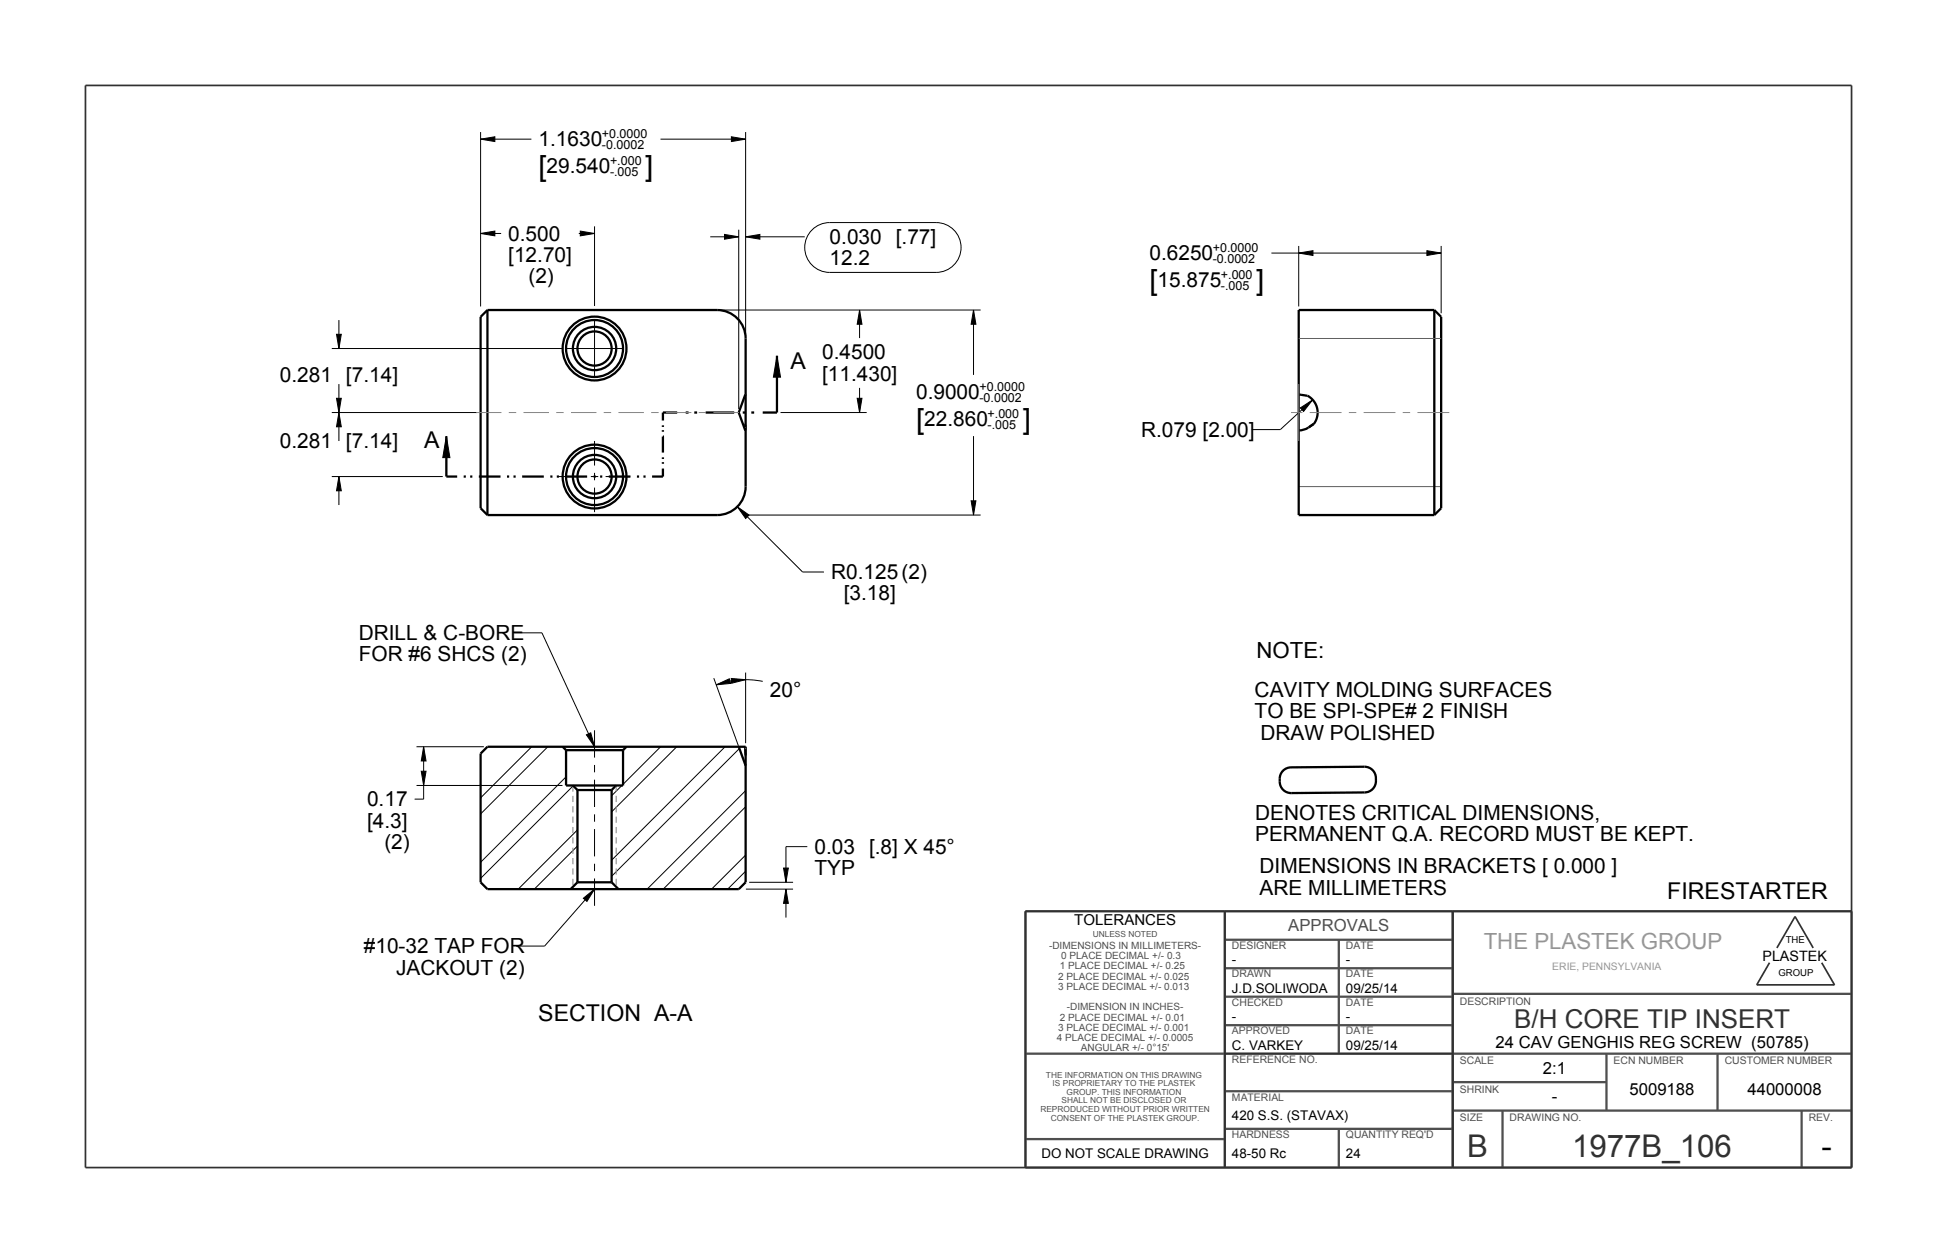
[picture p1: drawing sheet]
<svg xmlns="http://www.w3.org/2000/svg" width="432mm" height="279mm" viewBox="0 0 432 279" stroke-linecap="round" stroke-linejoin="round" font-family="sans-serif">
<g fill="#000">
<path d="M107.1 31l3.2-.5v1.1zM163 30.5l3.2 .5-3.2 .6zM107.1 52.1l3.2-.6v1.1zM129.4 51.5l3.1 .6-3.1 .5zM161.5 52.3l3.2 .5-3.2 .5zM166.2 52.8l3.2-.5v1zM289.5 56.4l3.2-.5v1.1zM318.1 55.9l3.2 .5-3.2 .6zM75 74.5h1.1l-.6 3.2zM173.2 79.3l.8 4.8h-1.6zM191.6 69.1l.6 3.2h-1.1zM217 69.1l.6 3.2h-1.1z"/>
<path d="M75.5 92l.6 3.2h-1.1zM75 88.8h1.1l-.6 3.2zM99.5 97.3l.8 4.7h-1.6zM191.1 88.8h1.1l-.6 3.2zM289.9 91l2.7-1.8-2 2.5zM75.5 106.3l.6 3.1h-1.1zM164.4 113l2.6 1.9-.8 .7zM216.5 111.7h1.1l-.6 3.2zM159.7 152.7l2.9-1.3 .3 1zM163 151.3l3.2 .3-3.1 .7zM94.4 166.5l.6 3.2h-1.1zM93.9 172h1.1l-.6 3.1z"/>
<path d="M130.7 163.9l1-.5 .8 3.1zM130 200.3l2.5-2-1.7 2.7zM174.7 193.6h1l-.5 3.1zM175.2 198.3l.5 3.1h-1z"/>
</g>
<g fill="none" stroke="#000" stroke-width=".22">
<path d="M107.1 31l3.2-.5v1.1zM107.1 29.4v38.9M107.1 31h11.4M147.2 31h19M163 30.5l3.2 .5-3.2 .6zM166.2 29.4v45.3M107.1 52.1l3.2-.6v1.1zM107.1 52.1h4.6M129 52.1h3.5M129.4 51.5l3.1 .6-3.1 .5zM132.5 50.5v17.7M158.3 52.8h6.4"/>
<path d="M161.5 52.3l3.2 .5-3.2 .5zM164.7 51.2v40M166.2 52.8l3.2-.5v1zM166.2 52.8h13.2M181 51.3a5.5 5.5 0 0 1 3.9-1.7h23.8a5.6 5.6 0 0 1 5.5 5.6 5.6 5.6 0 0 1-5.5 5.5h-23.8a5.6 5.6 0 0 1-5.1-3.4 5.6 5.6 0 0 1 1.2-6zM283.4 56.4h37.9M289.5 56.4l3.2-.5v1.1zM289.5 54.8v13.5M318.1 55.9l3.2 .5-3.2 .6zM321.3 54.8v15.1M74 77.7h51.4M75 74.5h1.1l-.6 3.2z"/>
<path d="M75.5 71.4v6.3M160.7 69.1h57.9M173.2 79.3l.8 4.8h-1.6zM191.6 69.1l.6 3.2h-1.1zM191.6 69.1v6.3M217 69.1l.6 3.2h-1.1zM217 69.1v14.5M74 92h32.3M75 88.8h1.1l-.6 3.2zM75.5 92l.6 3.2h-1.1zM75.5 85.6v12.7M99.5 97.3l.8 4.7h-1.6z"/>
<path d="M174 92h19.2M191.1 88.8h1.1l-.6 3.2zM191.6 86.5v5.5M217 97.2v17.7M289.9 91l2.7-1.8-2 2.5zM292.6 89.2l-7.2 6.6h-6.3M74 106.3h24.7M75.5 106.3l.6 3.1h-1.1zM75.5 106.3v6.3M164.4 113l2.6 1.9-.8 .7zM164.4 113l14.5 14.6h4.8M166.6 114.9h52"/>
<path d="M216.5 111.7h1.1l-.6 3.2zM114.5 141.1h6.3l11.7 25.4M159.1 151.2l5.5 15.1M159.7 152.7l2.9-1.3 .3 1zM163 151.3l3.2 .3-3.1 .7zM166.2 150v15.7M170 151.9a19.2 19.2 0 0 0-10.3 .8M92.9 175.1h32.5M92.9 166.5h15M93.9 172h1.1l-.6 3.1zM94.4 166.5l.6 3.2h-1.1zM94.4 166.5v11.7h-2"/>
<path d="M118.5 166.5l-11.4 11.4M122.1 166.5l-15 15M126.2 173.2l-19.1 19.1M127.8 175.2l-20.7 20.7M130.7 163.9l1-.5 .8 3.1zM138.6 175.1l-2.3 2.3M147.3 166.5l-8.4 8.4M150.9 166.5l-14.6 14.5M161.6 166.5l-25.3 25.3M164.8 166.9l-28.5 28.5M166.2 176.3l-21.9 22M166.2 179.9l-18.4 18.4"/>
<path d="M128.7 185.1l-13.2 13.2M128.7 188.6l-9.6 9.7M132.5 198.3l-11.1 12.7h-6.3M166.2 190.7l-7.6 7.6M166.2 194.3l-4 4M166.3 198.3h10.5M167 196.7h9.8M174.7 193.6h1l-.5 3.1zM175.2 198.3l.5 3.1h-1zM175.2 198.3v6.3M180 188.8h-4.8v7.9M130 200.3l2.5-2-1.7 2.7z"/>
</g>
<g fill="none" stroke="#000" stroke-width=".51">
<path d="M108.7 69.1h51.2a6.4 6.4 0 0 1 6.3 6.4v33a6.4 6.4 0 0 1-6.3 6.4h-51.2M108.7 69.1l-1.6 1.6v42.6l1.6 1.6M108.7 69.1v45.8M173.2 79.3v12.7h-3.2M319.7 69.1h-30.2v45.8h30.2M319.7 69.1v45.8M319.7 69.1l1.6 1.6v42.6l-1.6 1.6M99.5 97.3v9h2.4M147.8 97.3h.1M147.8 94.8v.4M147.8 95.9v.4M147.8 97.3v3.6"/>
<path d="M151 92h-3.2v1.8M152.9 92h.6M154.8 92h.6M157.3 92h6.4M165.6 92h.6M166.1 96h.1M166.1 88h.1M166.1 88l-1.4 4 1.4 4M166.1 88l.1 .2M166.2 94.6l-.1 1.4M167.5 92h.6M289.5 88l1.2 .1a3.6 3.6 0 0 1 2.9 3.1v1.8l-.8 1.6"/>
<path d="M292.8 94.6l-.3 .2a5.6 5.6 0 0 1-3 1.2M292.8 94.6l-.9 .6M103.4 106.3h.4M104.8 106.3h.5M106.7 106.3h4.9M113 106.3h.5M114.5 106.3h.5M116.4 106.3h4.8M122.7 106.3h.5M124.1 106.3h.5M126.1 106.3h4.8M132.3 106.3h.5"/>
<path d="M133.8 106.3h.5M135.7 106.3h4.8M142 106.3h.5M143.4 106.3h.5M147.8 104.5v1.8h-2.4M147.8 102v.3M147.8 103.1v.3M108.7 166.5h57.5v30.2l-1.5 1.6h-56l-1.6-1.6v-28.7zM125.4 166.5l.8 .8M126.2 167.3v7.8h12.7v-7.8M126.2 167.3h12.7M127.7 175.1l1 1.1"/>
<path d="M128.7 176.2v20.5M128.7 176.2h7.6M136.3 176.2v20.5M137.4 175.1l-1.1 1.1M139.7 166.5l-.8 .8M164.7 166.5l1.5 4.2M166.1 166.5l.1 1.9M286 171.9l1-.7 .8-.1 16.4-.1a2.94 2.94 0 0 1 2.4 1.9 2.94 2.94 0 0 1-.6 3l-1 .7-.8 .1-16.4 .1a2.75 2.75 0 0 1-2.5-3.5l.2-.8zM128.7 196.7h7.6M128.7 196.7l-1.5 1.6M136.3 196.7l1.6 1.6"/>
<circle cx="132.5" cy="77.7" r="7.1"/>
<circle cx="132.5" cy="77.7" r="6.4"/>
<circle cx="132.5" cy="77.7" r="4.8"/>
<circle cx="132.5" cy="77.7" r="3.8"/>
<circle cx="132.5" cy="106.3" r="7.1"/>
<circle cx="132.5" cy="106.3" r="6.4"/>
</g>
<path d="M19 19.1h393.7v241.2h-393.7zM228.6 203.2h184.1M228.6 203.2v57.1M273 203.2v57.1M323.8 203.2v57.1M394.5 214.7l-2.9 4.9h17.4l-2.9-4.9M396.1 211.4l4.1-7 4 7M273.1 235h50.8" fill="none" stroke="#313131" stroke-width=".38"/>
<g fill="none" stroke="#4f4f4f" stroke-width=".51">
<path d="M228.6 203.2h184.1v57.1h-184.1zM273 203.2v57.1M273 215.9h50.8M273 209.5h50.8M298.4 209.5v25.4M323.8 203.2v57.1M228.6 234.9h184.1M273 228.6h50.8M273 222.2h50.8M323.8 221.6h88.9M358.1 234.9v12.7M382.9 234.9v12.7"/>
<path d="M228.6 254h44.4M273 251.7h50.8M273 243.3h50.8M298.4 251.7v8.6M323.8 247.6h88.9M323.8 241.3h34.3M334.9 247.6v12.7M401.6 247.6v12.7"/>
</g>
<g fill="none" stroke="#939393" stroke-width=".25">
<path d="M127.7 175.1v1.4M127.7 177.5v1.3M127.7 179.8v1.4M137.4 175.1v1.4M137.4 177.5v1.3M137.4 179.8v1.4M127.7 182.1v1.4M127.7 184.4v1.4M127.7 186.7v1.4M127.7 189v1.4M127.7 191.3v1.4M127.7 193.6v1.4"/>
<path d="M127.7 196v1.3M127.7 198.3h.1M137.4 182.1v1.4M137.4 184.4v1.4M137.4 186.7v1.4M137.4 189v1.4M137.4 191.3v1.4M137.4 193.6v1.4M137.4 196v1.3M137.4 198.3h.1"/>
</g>
<path d="M289.5 75.5h31.8M166.1 95.2l.1 .2M166.1 88h.1M166.2 88h.1M289.5 108.5h31.8M166.1 166.8l.1 .2" fill="none" stroke="#5d5d5d" stroke-width=".22"/>
<path d="M137.4 106.3a4.8 4.8 0 0 0-7-4.3 4.8 4.8 0 0 0-.8 8.1 4.8 4.8 0 0 0 7.7-3l.1-.8" fill="none" stroke="#939393" stroke-width=".25" stroke-dasharray="1.3 .9" stroke-linecap="butt"/>
<!-- layer: 05___PRT_ALL_AXES -->
<g fill="none" stroke="#000" stroke-width=".22">
<path d="M126.2 77.7h12.7M132.5 71.4v12.7M132.5 98.3v5.5M124.6 106.3h5.5M131.7 106.3h1.7M132.5 105.4v1.7M132.5 108.7v5.5M135 106.3h5.5M132.5 162.8v6.1M132.5 170.6v1.6M132.5 173.9v6M132.5 181.6v1.6"/>
<path d="M132.5 184.9v6.1M132.5 192.6v1.6M132.5 195.9v6.1"/>
</g>
<g fill="none" stroke="#7f7f7f" stroke-width=".22">
<path d="M106.1 92h5.7M113.4 92h1.7M116.7 92h5.7M124 92h1.6M127.3 92h5.7M134.6 92h1.6M137.9 92h5.6M145.2 92h1.6M148.5 92h5.6M155.8 92h1.6M159 92h5.7M287.8 92h2.5"/>
<path d="M289.5 85.6v12.7M292 92h7.1M300.7 92h1.6M304 92h7.1M312.7 92h1.6M316 92h7.1"/>
</g>
<g fill="none" stroke="#000" stroke-width=".51">
<circle cx="132.5" cy="106.3" r="4.8"/>
<circle cx="132.5" cy="106.3" r="3.8"/>
</g>
<g font-size="7" fill="#313131">
<text x="327.1" y="258">B</text>
<text x="350.5" y="258">1977B_106</text>
</g>
<text font-size="7" x="406" y="258">-</text>
<g font-size="6.5">
<text x="120.1" y="39.3">[</text>
<text x="143.9" y="39.3">]</text>
<text x="256.2" y="64.7">[</text>
<text x="280" y="64.7">]</text>
<text x="204.2" y="95.7">[</text>
<text x="228" y="95.7">]</text>
</g>
<text font-size="5.8" fill="#313131" x="337.5" y="229.3">B/H CORE TIP INSERT</text>
<g font-size="5.2">
<text x="176.2" y="82.2">A</text>
<text x="94.6" y="100">A</text>
<text x="371.7" y="200.4">FIRESTARTER</text>
<text x="120" y="227.7">SECTION A-A</text>
</g>
<text font-size="5" x="280.1" y="146.8">NOTE:</text>
<text font-size="5" fill="#989898" x="330.7" y="211.6">THE PLASTEK GROUP</text>
<g font-size="4.6">
<text x="120.1" y="32.6">1.1630</text>
<text x="121.9" y="38.7">29.540</text>
<text x="113.3" y="53.6">0.500</text>
<text x="113.3" y="58.4">[12.70]</text>
<text x="184.9" y="54.4">0.030 [.77]</text>
<text x="184.9" y="59.2">12.2</text>
<text x="256.2" y="58">0.6250</text>
<text x="117.8" y="63.2">(2)</text>
<text x="258" y="64.1">15.875</text>
<text x="183.3" y="80.1">0.4500</text>
<text x="62.4" y="85.1">0.281 [7.14]</text>
<text x="183.3" y="84.9">[11.430]</text>
<text x="204.2" y="89">0.9000</text>
<text x="206" y="95">22.860</text>
<text x="62.4" y="99.8">0.281 [7.14]</text>
<text x="254.4" y="97.4">R.079 [2.00]</text>
<text x="185.3" y="129.1">R0.125(2)</text>
<text x="188.1" y="133.9">[3.18]</text>
<text x="80" y="142.7">DRILL &amp; C-BORE</text>
<text x="80" y="147.5">FOR #6 SHCS (2)</text>
<text x="171.6" y="155.4">20°</text>
<text x="279.7" y="155.4">CAVITY MOLDING SURFACES</text>
<text x="279.7" y="160.2">TO BE SPI-SPE# 2 FINISH</text>
<text x="281" y="164.9">DRAW POLISHED</text>
<text x="81.8" y="179.8">0.17</text>
<text x="81.8" y="184.5">[4.3]</text>
<text x="279.8" y="182.8">DENOTES CRITICAL DIMENSIONS,</text>
<text x="85.7" y="189.3">(2)</text>
<text x="181.6" y="190.4">0.03 [.8] X 45°</text>
<text x="279.8" y="187.6">PERMANENT Q.A. RECORD MUST BE KEPT.</text>
<text x="181.6" y="195.1">TYP</text>
<text x="280.8" y="194.8">DIMENSIONS IN BRACKETS [ 0.000 ]</text>
<text x="280.8" y="199.5">ARE MILLIMETERS</text>
<text x="81.1" y="212.6">#10-32 TAP FOR</text>
<text x="88.3" y="217.3">JACKOUT (2)</text>
</g>
<text font-size="3.7" fill="#4f4f4f" x="287.2" y="207.6">APPROVALS</text>
<g font-size="3.7">
<text x="333.4" y="233.7">24 CAV GENGHIS REG SCREW (50785)</text>
<text x="343.9" y="239.4">2:1</text>
<text x="345.9" y="245.7">-</text>
<text x="363.3" y="244.2">5009188</text>
<text x="389.5" y="244.2">44000008</text>
</g>
<text font-size="3.3" x="239.5" y="206.2">TOLERANCES</text>
<text font-size="3.2" x="392.9" y="214.3">PLASTEK</text>
<g font-size="3">
<text x="274.6" y="215">-</text>
<text x="300" y="215">-</text>
<text x="274.6" y="221.4">J.D.SOLIWODA</text>
<text x="300" y="221.4">09/25/14</text>
<text x="274.6" y="227.7">-</text>
<text x="300" y="227.7">-</text>
<text x="274.6" y="234.1">C. VARKEY</text>
<text x="300" y="234.1">09/25/14</text>
<text x="274.6" y="249.8">420 S.S. (STAVAX)</text>
<text x="232.2" y="258.2">DO NOT SCALE DRAWING</text>
<text x="274.6" y="258.3">48-50 Rc</text>
<text x="300" y="258.3">24</text>
</g>
<g font-size="2.8">
<text x="134.2" y="30.7">+0.0000</text>
<text x="134.2" y="33.3">-0.0002</text>
<text x="136" y="36.7">+.000</text>
<text x="136" y="39.3">-.005</text>
<text x="270.4" y="56.1">+0.0000</text>
<text x="270.4" y="58.7">-0.0002</text>
<text x="272.2" y="62.1">+.000</text>
<text x="272.2" y="64.7">-.005</text>
<text x="218.3" y="87.1">+0.0000</text>
<text x="218.3" y="89.6">-0.0002</text>
<text x="220.1" y="93.1">+.000</text>
<text x="220.1" y="95.7">-.005</text>
</g>
<g font-size="2.3" fill="#4f4f4f">
<text x="274.6" y="211.6">DESIGNER</text>
<text x="300" y="211.6">DATE</text>
<text x="274.6" y="218">DRAWN</text>
<text x="300" y="218">DATE</text>
<text x="274.6" y="224.3">CHECKED</text>
<text x="300" y="224.3">DATE</text>
<text x="325.4" y="224">DESCRIPTION</text>
<text x="274.6" y="230.7">APPROVED</text>
<text x="300" y="230.7">DATE</text>
<text x="274.6" y="237">REFERENCE NO.</text>
<text x="325.4" y="237.3">SCALE</text>
<text x="359.7" y="237.3">ECN NUMBER</text>
<text x="384.5" y="237.3">CUSTOMER NUMBER</text>
<text x="274.6" y="245.4">MATERIAL</text>
<text x="325.4" y="243.7">SHRINK</text>
<text x="325.4" y="250">SIZE</text>
<text x="336.5" y="250">DRAWING NO.</text>
<text x="403.2" y="250">REV.</text>
<text x="274.6" y="253.8">HARDNESS</text>
<text x="300" y="253.8">QUANTITY REQ'D</text>
</g>
<text font-size="2.3" fill="#989898" x="346" y="216.3">ERIE, PENNSYLVANIA</text>
<g font-size="2.2" fill="#4f4f4f">
<text x="233.8" y="211.6">-DIMENSIONS IN MILLIMETERS-</text>
<text x="236.5" y="213.9">0 PLACE DECIMAL +/- 0.3</text>
<text x="235.9" y="218.4">2 PLACE DECIMAL +/- 0.025</text>
<text x="235.9" y="220.7">3 PLACE DECIMAL +/- 0.013</text>
<text x="236.2" y="216.2">1 PLACE DECIMAL +/- 0.25</text>
<text x="236.2" y="227.6">2 PLACE DECIMAL +/- 0.01</text>
<text x="237.8" y="225.3">-DIMENSION IN INCHES-</text>
<text x="235.6" y="232.2">4 PLACE DECIMAL +/- 0.0005</text>
<text x="235.9" y="229.9">3 PLACE DECIMAL +/- 0.001</text>
<text x="241" y="234.4">ANGULAR +/- 0°15'</text>
</g>
<g font-size="2.1">
<text x="398.1" y="210.2">THE</text>
<text x="396.5" y="217.6">GROUP</text>
</g>
<g font-size="1.9" fill="#4f4f4f">
<text x="243.6" y="208.9">UNLESS NOTED</text>
<text x="233.2" y="240.3">THE INFORMATION ON THIS DRAWING</text>
<text x="234.7" y="242.3">IS PROPRIETARY TO THE PLASTEK</text>
<text x="237.8" y="244.2">GROUP. THIS INFORMATION</text>
<text x="231.9" y="248">REPRODUCED WITHOUT PRIOR WRITTEN</text>
<text x="234.2" y="249.9">CONSENT OF THE PLASTEK GROUP.</text>
<text x="236.6" y="246.1">SHALL NOT BE DISCLOSED OR</text>
</g>
</svg>
